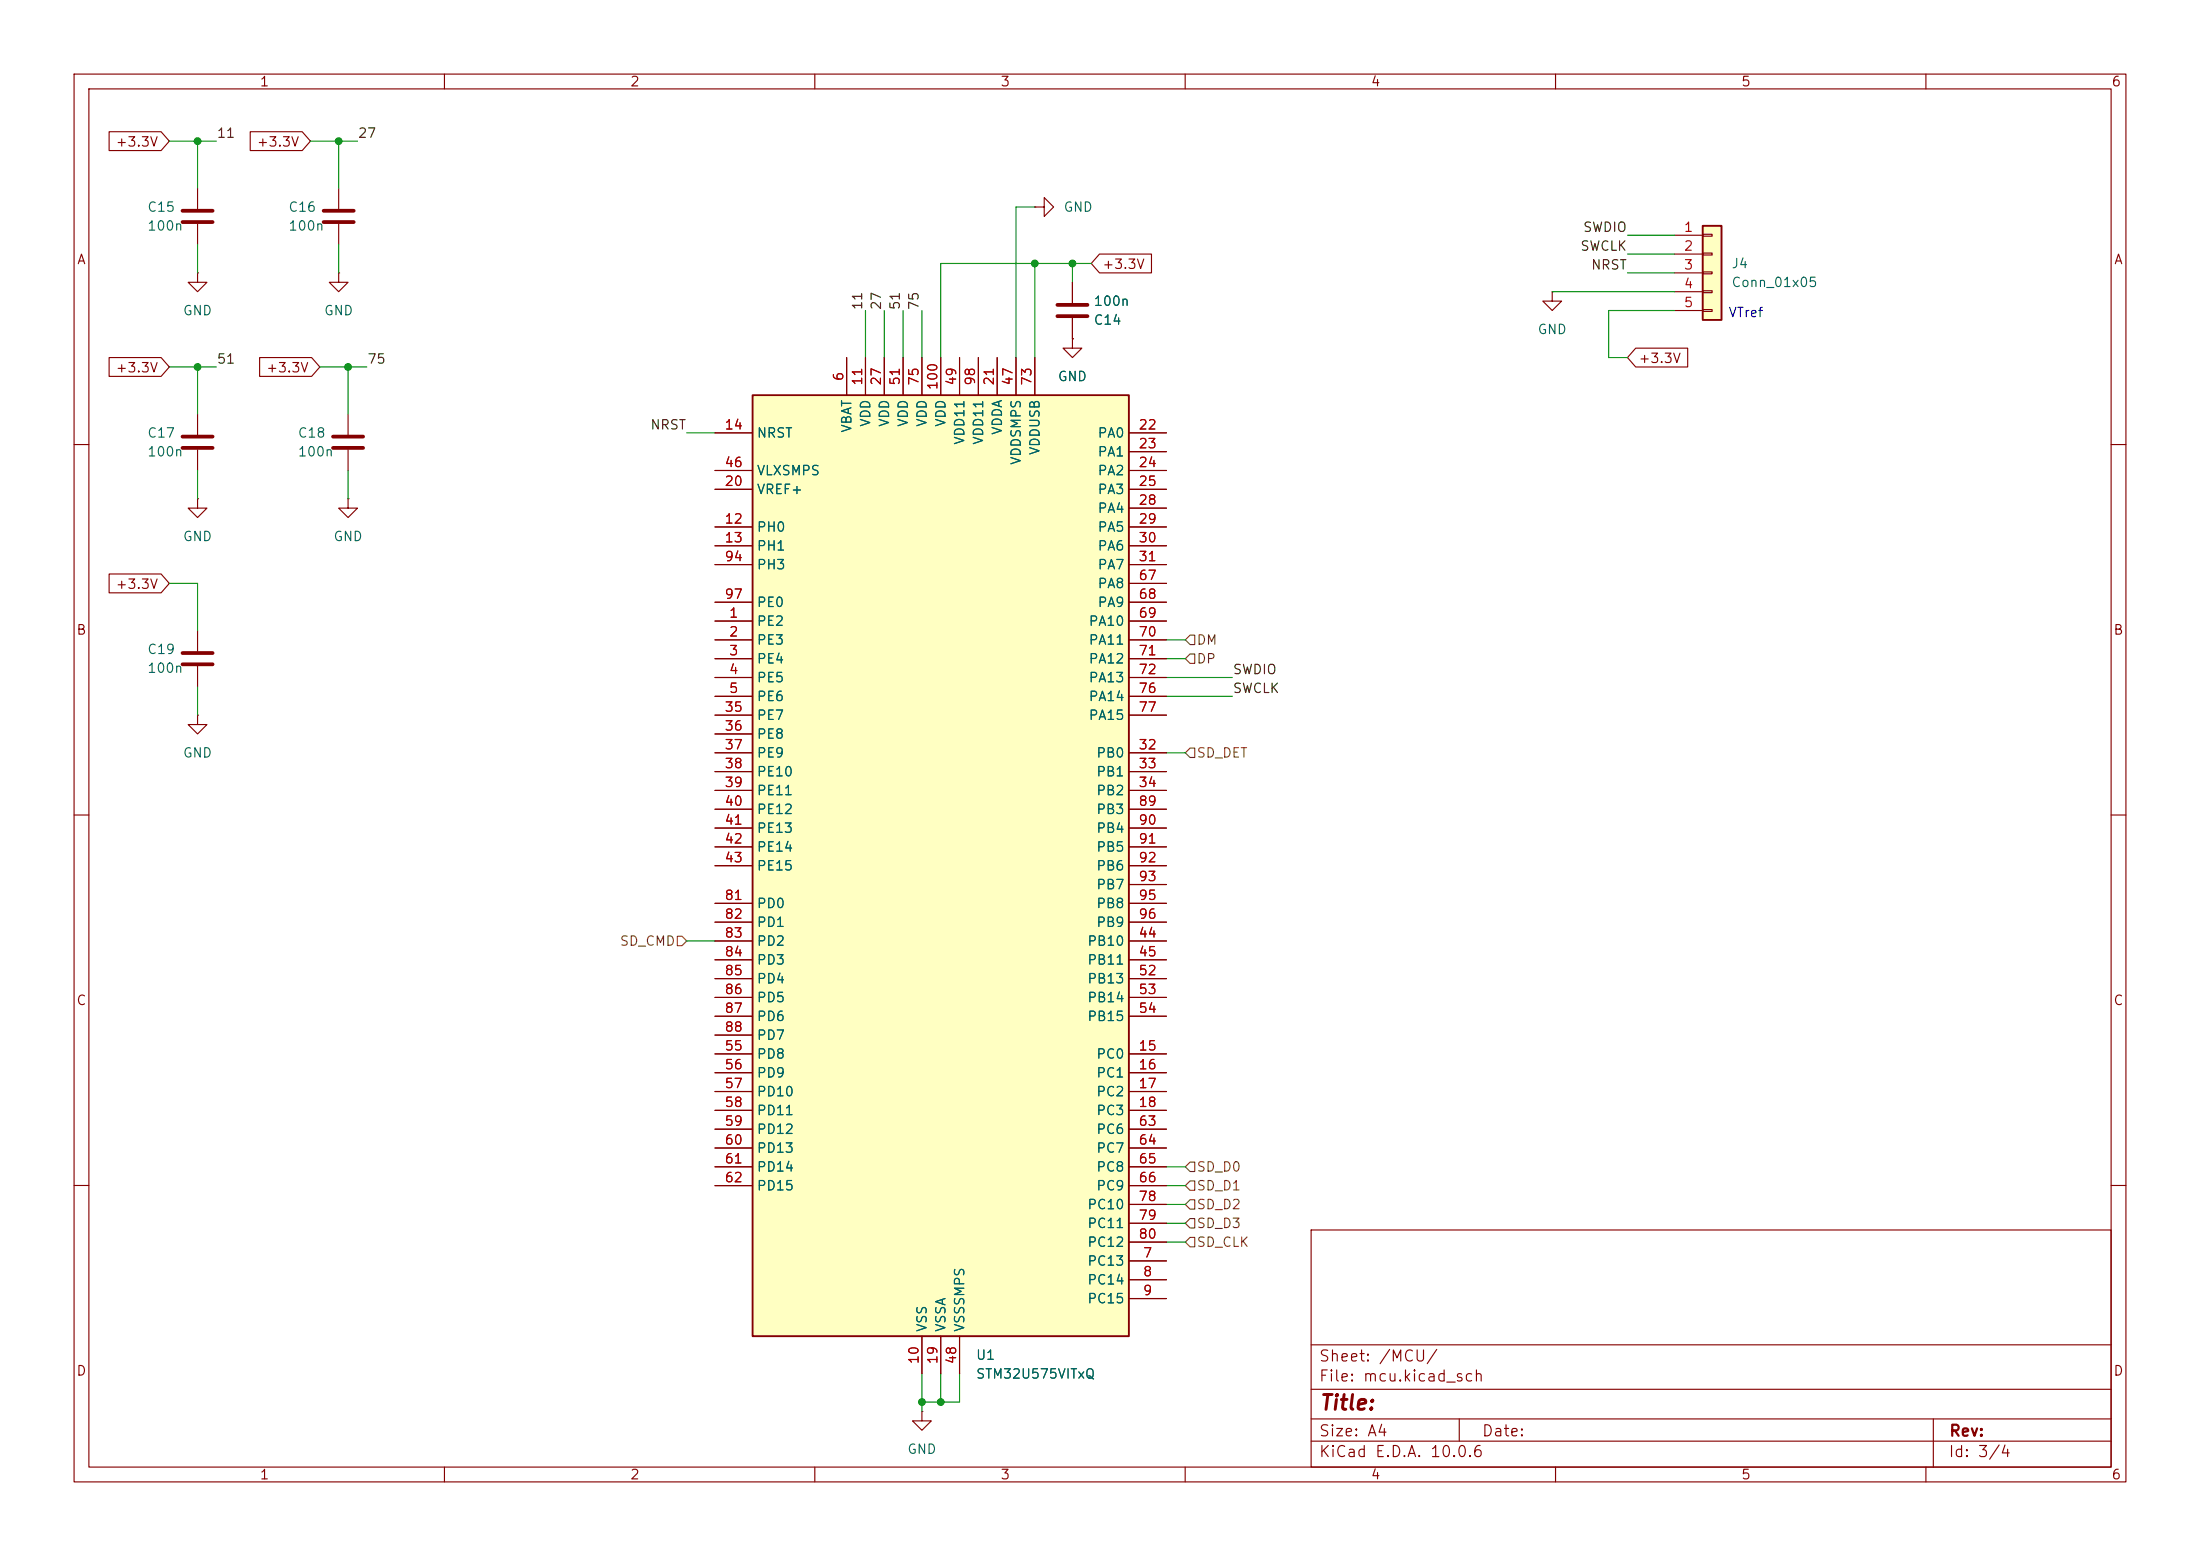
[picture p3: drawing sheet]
<svg xmlns="http://www.w3.org/2000/svg" width="297mm" height="210mm" viewBox="0 0 297 210" stroke-linecap="round" stroke-linejoin="round" font-family="sans-serif">
<g fill="none" stroke="#840000" stroke-width=".15">
<path d="M10 10h277v190h-277zM12 12h273v186h-273zM60 10v2M110 10v2M160 10v2M210 10v2M260 10v2M45.7 25.4v2.8M45.7 30.2v2.8M144.8 38.1v2.8M26.7 55.9v2.8M144.8 45.7v1.3h1.2l-1.2 1.3-1.3-1.3h1.3"/>
<path d="M144.8 45.7h.1M144.8 42.9v2.8M10 60h2M26.7 67.3v1.3h1.2l-1.2 1.3-1.3-1.3h1.3M26.7 67.3h.1M26.7 60.7v2.8M47 67.3v1.3h1.3l-1.3 1.3-1.3-1.3h1.3M47 67.3h.1M285 60h2M26.7 96.5v1.3h1.2l-1.2 1.3-1.3-1.3h1.3M26.7 96.5h.1M26.7 85.1v2.8"/>
<path d="M26.7 89.9v2.8M10 110h2M285 110h2M10 160h2M177 166h108v32h-108zM285 160h2M60 198v2M110 198v2M124.5 190.5v1.3h1.2l-1.2 1.2-1.3-1.2h1.3M124.5 190.5h.1M160 198v2M177 194.5h108"/>
<path d="M177 191.5h108M177 187.5h108M177 181.5h108M197 191.5v3M210 198v2M260 198v2M261 191.5v6.5"/>
</g>
<path d="M43.7 30h4.1M43.7 28.4h4.1M24.6 58.9h4.1M142.7 41.1h4.1M142.7 42.7h4.1M24.6 60.5h4.1M24.6 89.7h4.1M24.6 88.1h4.1" fill="none" stroke="#840000" stroke-width=".51"/>
<path d="M101.6 53.3h50.8v127h-50.8z" fill="#ffffc2"/>
<path d="M101.6 53.3h50.8v127h-50.8z" fill="none" stroke="#840000" stroke-width=".25"/>
<g fill="none" stroke="#840000" stroke-width=".15">
<path d="M26.7 36.8v1.3h1.2l-1.2 1.3-1.3-1.3h1.3M26.7 36.8h.1M26.7 25.4v2.8M26.7 30.2v2.8M45.7 36.8v1.3h1.3l-1.3 1.3-1.3-1.3h1.3M45.7 36.8h.1M139.7 27.9h1.3v-1.2l1.2 1.2-1.2 1.3v-1.3M139.7 27.9h.1M209.5 39.4v1.2h1.3l-1.3 1.3-1.2-1.3h1.2M209.5 39.4h.1M96.5 58.4h5.1M114.3 48.3v5"/>
<path d="M116.8 48.3v5M119.4 48.3v5M121.9 48.3v5M124.5 48.3v5M127 48.3v5M129.5 48.3v5M132.1 48.3v5M134.6 48.3v5M137.2 48.3v5M139.7 48.3v5M152.4 58.4h5.1M96.5 71.1h5.1"/>
<path d="M96.5 73.7h5.1M96.5 66h5.1M96.5 63.5h5.1M96.5 76.2h5.1M152.4 71.1h5.1M152.4 73.7h5.1M152.4 66h5.1M152.4 61h5.1M152.4 63.5h5.1M152.4 68.6h5.1M152.4 76.2h5.1M152.4 78.7h5.1"/>
<path d="M96.5 83.8h5.1M96.5 86.4h5.1M96.5 88.9h5.1M96.5 91.4h5.1M96.5 94h5.1M96.5 96.5h5.1M96.5 99.1h5.1M96.5 81.3h5.1M152.4 83.8h5.1M152.4 86.4h5.1M152.4 88.9h5.1M152.4 91.4h5.1"/>
<path d="M152.4 94h5.1M152.4 96.5h5.1M152.4 81.3h5.1M96.5 101.6h5.1M96.5 104.1h5.1M96.5 106.7h5.1M96.5 109.2h5.1M96.5 111.8h5.1M96.5 114.3h5.1M96.5 116.8h5.1M152.4 101.6h5.1M152.4 104.1h5.1"/>
<path d="M152.4 106.7h5.1M152.4 109.2h5.1M152.4 111.8h5.1M152.4 114.3h5.1M152.4 116.8h5.1M152.4 119.4h5.1M96.5 127h5.1M96.5 129.5h5.1M96.5 132.1h5.1M96.5 134.6h5.1M96.5 137.2h5.1M96.5 121.9h5.1"/>
<path d="M96.5 124.5h5.1M96.5 139.7h5.1M152.4 127h5.1M152.4 129.5h5.1M152.4 132.1h5.1M152.4 134.6h5.1M152.4 137.2h5.1M152.4 121.9h5.1M152.4 124.5h5.1M96.5 142.2h5.1M96.5 144.8h5.1M96.5 147.3h5.1"/>
<path d="M96.5 149.9h5.1M96.5 152.4h5.1M96.5 154.9h5.1M96.5 157.5h5.1M152.4 142.2h5.1M152.4 144.8h5.1M152.4 147.3h5.1M152.4 149.9h5.1M152.4 152.4h5.1M152.4 154.9h5.1M152.4 157.5h5.1M96.5 160h5.1"/>
<path d="M152.4 170.2h5.1M152.4 172.7h5.1M152.4 175.3h5.1M152.4 160h5.1M152.4 162.6h5.1M152.4 165.1h5.1M152.4 167.6h5.1M124.5 180.3v5.1M127 180.3v5.1M129.5 180.3v5.1"/>
</g>
<path d="M24.6 30h4.1M24.6 28.4h4.1" fill="none" stroke="#840000" stroke-width=".51"/>
<path d="M229.9 30.5h2.5v12.7h-2.5z" fill="#ffffc2"/>
<path d="M229.9 30.5h2.5v12.7h-2.5z" fill="none" stroke="#840000" stroke-width=".25"/>
<g fill="none" stroke="#840000" stroke-width=".15">
<path d="M14.7 17.8h7l1.2 1.3-1.2 1.2h-7zM33.8 17.8h7l1.1 1.3-1.1 1.2h-7zM144.8 38.1v2.8M148.4 34.3h7.1v2.5h-7.1l-1.1-1.2zM226.1 31.8h3.8M226.1 34.3h3.8M226.1 36.8h3.8M226.1 39.4h3.8M229.9 31.6h1.2v.3h-1.2zM229.9 34.2h1.2v.2h-1.2zM229.9 36.7h1.2v.3h-1.2zM229.9 39.2h1.2v.3h-1.2z"/>
<path d="M14.7 48.3h7l1.2 1.2-1.2 1.3h-7zM35 48.3h7.1l1.1 1.2-1.1 1.3h-7.1zM47 55.9v2.8M96.5 58.4h5.1M114.3 48.3v5M116.8 48.3v5M119.4 48.3v5M121.9 48.3v5M124.5 48.3v5M127 48.3v5M129.5 48.3v5M132.1 48.3v5"/>
<path d="M134.6 48.3v5M137.2 48.3v5M139.7 48.3v5M144.8 45.7h.1M144.8 42.9v2.8M152.4 58.4h5.1M220.8 47h7v2.5h-7l-1.1-1.2zM226.1 41.9h3.8M229.9 41.8h1.2v.2h-1.2zM14.7 77.5h7l1.2 1.2-1.2 1.3h-7zM47 60.7v2.8M96.5 71.1h5.1"/>
<path d="M96.5 73.7h5.1M96.5 66h5.1M96.5 63.5h5.1M96.5 76.2h5.1M152.4 71.1h5.1M152.4 73.7h5.1M152.4 66h5.1M152.4 61h5.1M152.4 63.5h5.1M152.4 68.6h5.1M152.4 76.2h5.1M152.4 78.7h5.1"/>
<path d="M96.5 83.8h5.1M96.5 86.4h5.1M96.5 88.9h5.1M96.5 91.4h5.1M96.5 94h5.1M96.5 96.5h5.1M96.5 99.1h5.1M96.5 81.3h5.1M152.4 83.8h5.1M152.4 86.4h5.1M152.4 88.9h5.1M152.4 91.4h5.1"/>
<path d="M152.4 94h5.1M152.4 96.5h5.1M152.4 81.3h5.1M96.5 101.6h5.1M96.5 104.1h5.1M96.5 106.7h5.1M96.5 109.2h5.1M96.5 111.8h5.1M96.5 114.3h5.1M96.5 116.8h5.1M152.4 101.6h5.1M152.4 104.1h5.1"/>
<path d="M152.4 106.7h5.1M152.4 109.2h5.1M152.4 111.8h5.1M152.4 114.3h5.1M152.4 116.8h5.1M152.4 119.4h5.1M96.5 127h5.1M96.5 129.5h5.1M96.5 132.1h5.1M96.5 134.6h5.1M96.5 137.2h5.1M96.5 121.9h5.1"/>
<path d="M96.5 124.5h5.1M96.5 139.7h5.1M152.4 127h5.1M152.4 129.5h5.1M152.4 132.1h5.1M152.4 134.6h5.1M152.4 137.2h5.1M152.4 121.9h5.1M152.4 124.5h5.1M96.5 142.2h5.1M96.5 144.8h5.1M96.5 147.3h5.1"/>
<path d="M96.5 149.9h5.1M96.5 152.4h5.1M96.5 154.9h5.1M96.5 157.5h5.1M152.4 142.2h5.1M152.4 144.8h5.1M152.4 147.3h5.1M152.4 149.9h5.1M152.4 152.4h5.1M152.4 154.9h5.1M152.4 157.5h5.1M96.5 160h5.1"/>
<path d="M152.4 170.2h5.1M152.4 172.7h5.1M152.4 175.3h5.1M152.4 160h5.1M152.4 162.6h5.1M152.4 165.1h5.1M152.4 167.6h5.1M124.5 180.3v5.1M127 180.3v5.1M129.5 180.3v5.1"/>
</g>
<path d="M45 58.9h4M45 60.5h4" fill="none" stroke="#840000" stroke-width=".51"/>
<path d="M160.7 88.3h.6v1.2h-.6l-.7-.6zM160.7 85.7h.6v1.3h-.6l-.7-.6zM160.7 101h.6v1.2h-.6l-.7-.6zM91.4 126.4h.7l.6 .6-.6 .6h-.7zM160.7 156.8h.6v1.3h-.6l-.7-.6zM160.7 159.4h.6v1.3h-.6l-.7-.7zM160.7 161.9h.6v1.3h-.6l-.7-.6zM160.7 164.5h.6v1.2h-.6l-.7-.6zM160.7 167h.6v1.3h-.6l-.7-.7z" fill="none" stroke="#725600" stroke-width=".15"/>
<g fill="none" stroke="#009600" stroke-width=".15">
<path d="M22.9 19.1h6.3M26.7 19.1v6.3M41.9 19.1h6.4M45.7 19.1v6.3M26.7 33v3.8M45.7 33v3.8M139.7 27.9h-2.5v20.4M139.7 35.6v12.7M144.8 35.6v2.5M147.3 35.6h-20.3v12.7M209.5 39.4h16.6M219.7 31.8h6.4"/>
<path d="M219.7 34.3h6.4M219.7 36.8h6.4M22.9 49.5h6.3M26.7 49.5v6.4M43.2 49.5h6.3M47 49.5v6.4M92.7 58.4h3.8M116.8 41.9v6.4M119.4 41.9v6.4M121.9 41.9v6.4M124.5 41.9v6.4M226.1 41.9h-8.9v6.4h2.5"/>
<path d="M22.9 78.7h3.8v6.4M26.7 63.5v3.8M47 63.5v3.8M26.7 92.7v3.8M157.5 91.4h8.9M157.5 94h8.9M157.5 88.9h2.5M157.5 86.4h2.5M157.5 101.6h2.5M92.7 127h3.8M157.5 157.5h2.5M157.5 165.1h2.5"/>
<path d="M157.5 162.6h2.5M157.5 160h2.5M157.5 167.6h2.5M124.5 185.4v5.1M127 185.4v3.8M129.5 185.4v3.8h-5"/>
</g>
<g fill="#009600" stroke="#009600" stroke-width=".14">
<circle cx="26.7" cy="49.5" r=".46"/>
<circle cx="47" cy="49.5" r=".46"/>
<circle cx="26.7" cy="19.1" r=".46"/>
<circle cx="45.7" cy="19.1" r=".46"/>
<circle cx="144.8" cy="35.6" r=".46"/>
<circle cx="139.7" cy="35.6" r=".46"/>
<circle cx="127" cy="189.2" r=".46"/>
<circle cx="124.5" cy="189.2" r=".46"/>
</g>
<text font-size="2" fill="#840000" x="178" y="190.8">Title:</text>
<g font-size="1.5" fill="#840000">
<text x="178" y="184.1">Sheet: /MCU/</text>
<text x="178" y="186.8">File: mcu.kicad_sch</text>
<text x="178" y="197">KiCad E.D.A. 10.0.6</text>
<text x="178" y="194.2">Size: A4</text>
<text x="200" y="194.2">Date:</text>
<text x="263" y="197">Id: 3/4</text>
<text x="263" y="194.2">Rev:</text>
</g>
<g font-size="1.3" fill="#840000">
<text x="35" y="12">1</text>
<text x="85" y="12">2</text>
<text x="135" y="12">3</text>
<text x="185" y="12">4</text>
<text x="235" y="12">5</text>
<text x="285" y="12">6</text>
<text x="15.5" y="20.1">+3.3V</text>
<text x="34.6" y="20.1">+3.3V</text>
<text x="10.3" y="36">A</text>
<text x="285.3" y="36">A</text>
<text x="148.7" y="36.6">+3.3V</text>
<text x="15.5" y="50.6">+3.3V</text>
<text x="35.8" y="50.6">+3.3V</text>
<text x="221.1" y="49.3">+3.3V</text>
<text x="15.5" y="79.8">+3.3V</text>
<text x="10.2" y="86">B</text>
<text x="285.2" y="86">B</text>
<text x="10.2" y="136">C</text>
<text x="285.2" y="136">C</text>
<text x="10.2" y="186">D</text>
<text x="285.2" y="186">D</text>
<text x="35" y="200">1</text>
<text x="85" y="200">2</text>
<text x="135" y="200">3</text>
<text x="185" y="200">4</text>
<text x="235" y="200">5</text>
<text x="285" y="200">6</text>
</g>
<g font-size="1.3" fill="#0f0f0f">
<text x="29.2" y="18.9">11</text>
<text x="48.2" y="18.9">27</text>
<text x="213.3" y="34.2">SWCLK</text>
<text x="213.6" y="31.6">SWDIO</text>
<text x="116.7" y="41.9" transform="rotate(-90 116.7 41.9)">11</text>
<text x="119.3" y="41.9" transform="rotate(-90 119.3 41.9)">27</text>
<text x="121.8" y="41.9" transform="rotate(-90 121.8 41.9)">51</text>
<text x="124.3" y="41.9" transform="rotate(-90 124.3 41.9)">75</text>
<text x="214.7" y="36.7">NRST</text>
<text x="29.2" y="49.4">51</text>
<text x="49.5" y="49.4">75</text>
<text x="87.7" y="58.3">NRST</text>
<text x="166.3" y="93.9">SWCLK</text>
<text x="166.3" y="91.3">SWDIO</text>
</g>
<g font-size="1.3" fill="#006464">
<text x="19.8" y="28.9">C15</text>
<text x="38.8" y="28.9">C16</text>
<text x="143.5" y="28.9">GND</text>
<text x="19.8" y="31.4">100n</text>
<text x="38.8" y="31.4">100n</text>
<text x="147.6" y="41.6">100n</text>
<text x="233.7" y="36.5">J4</text>
<text x="233.7" y="39.1">Conn_01x05</text>
<text x="24.6" y="42.9">GND</text>
<text x="43.7" y="42.9">GND</text>
<text x="147.6" y="44.1">C14</text>
<text x="207.5" y="45.4">GND</text>
<text x="142.7" y="51.8">GND</text>
<text x="19.8" y="59.4">C17</text>
<text x="40.1" y="59.4">C18</text>
<text x="102.1" y="59.4">NRST</text>
<text x="115.3" y="58.5" transform="rotate(-90 115.3 58.5)">VBAT</text>
<text x="117.8" y="57.7" transform="rotate(-90 117.8 57.7)">VDD</text>
<text x="120.3" y="57.7" transform="rotate(-90 120.3 57.7)">VDD</text>
<text x="122.9" y="57.7" transform="rotate(-90 122.9 57.7)">VDD</text>
<text x="125.4" y="57.7" transform="rotate(-90 125.4 57.7)">VDD</text>
<text x="128" y="57.7" transform="rotate(-90 128 57.7)">VDD</text>
<text x="135.6" y="58.8" transform="rotate(-90 135.6 58.8)">VDDA</text>
<text x="148.1" y="59.4">PA0</text>
<text x="19.8" y="61.9">100n</text>
<text x="40.1" y="61.9">100n</text>
<text x="102.1" y="64.5">VLXSMPS</text>
<text x="130.5" y="60.1" transform="rotate(-90 130.5 60.1)">VDD11</text>
<text x="133" y="60.1" transform="rotate(-90 133 60.1)">VDD11</text>
<text x="138.1" y="62.8" transform="rotate(-90 138.1 62.8)">VDDSMPS</text>
<text x="140.7" y="61.5" transform="rotate(-90 140.7 61.5)">VDDUSB</text>
<text x="148.1" y="61.9">PA1</text>
<text x="148.1" y="64.5">PA2</text>
<text x="102.1" y="67">VREF+</text>
<text x="148.1" y="67">PA3</text>
<text x="148.1" y="69.5">PA4</text>
<text x="24.6" y="73.4">GND</text>
<text x="44.9" y="73.4">GND</text>
<text x="102.1" y="72.1">PH0</text>
<text x="102.1" y="74.6">PH1</text>
<text x="102.1" y="77.2">PH3</text>
<text x="148.1" y="72.1">PA5</text>
<text x="148.1" y="74.6">PA6</text>
<text x="148.1" y="77.2">PA7</text>
<text x="102.1" y="82.2">PE0</text>
<text x="148.1" y="79.7">PA8</text>
<text x="148.1" y="82.2">PA9</text>
<text x="19.8" y="88.6">C19</text>
<text x="102.1" y="84.8">PE2</text>
<text x="102.1" y="87.3">PE3</text>
<text x="102.1" y="89.9">PE4</text>
<text x="146.9" y="84.8">PA10</text>
<text x="146.9" y="87.3">PA11</text>
<text x="146.9" y="89.9">PA12</text>
<text x="19.8" y="91.1">100n</text>
<text x="102.1" y="92.4">PE5</text>
<text x="102.1" y="94.9">PE6</text>
<text x="146.9" y="92.4">PA13</text>
<text x="146.9" y="94.9">PA14</text>
<text x="102.1" y="97.5">PE7</text>
<text x="102.1" y="100">PE8</text>
<text x="146.9" y="97.5">PA15</text>
<text x="24.6" y="102.6">GND</text>
<text x="102.1" y="102.6">PE9</text>
<text x="102.1" y="105.1">PE10</text>
<text x="102.1" y="107.6">PE11</text>
<text x="147.9" y="102.6">PB0</text>
<text x="147.9" y="105.1">PB1</text>
<text x="147.9" y="107.6">PB2</text>
<text x="102.1" y="110.2">PE12</text>
<text x="102.1" y="112.7">PE13</text>
<text x="147.9" y="110.2">PB3</text>
<text x="147.9" y="112.7">PB4</text>
<text x="102.1" y="115.3">PE14</text>
<text x="102.1" y="117.8">PE15</text>
<text x="147.9" y="115.3">PB5</text>
<text x="147.9" y="117.8">PB6</text>
<text x="102.1" y="122.9">PD0</text>
<text x="102.1" y="125.4">PD1</text>
<text x="147.9" y="120.3">PB7</text>
<text x="147.9" y="122.9">PB8</text>
<text x="147.9" y="125.4">PB9</text>
<text x="102.1" y="128">PD2</text>
<text x="102.1" y="130.5">PD3</text>
<text x="146.7" y="128">PB10</text>
<text x="146.7" y="130.5">PB11</text>
<text x="102.1" y="133">PD4</text>
<text x="102.1" y="135.6">PD5</text>
<text x="146.7" y="133">PB13</text>
<text x="146.7" y="135.6">PB14</text>
<text x="102.1" y="143.2">PD8</text>
<text x="102.1" y="138.1">PD6</text>
<text x="102.1" y="140.7">PD7</text>
<text x="146.7" y="138.1">PB15</text>
<text x="147.9" y="143.2">PC0</text>
<text x="102.1" y="145.7">PD9</text>
<text x="102.1" y="148.3">PD10</text>
<text x="147.9" y="145.7">PC1</text>
<text x="147.9" y="148.3">PC2</text>
<text x="102.1" y="150.8">PD11</text>
<text x="102.1" y="153.4">PD12</text>
<text x="102.1" y="155.9">PD13</text>
<text x="147.9" y="150.8">PC3</text>
<text x="147.9" y="153.4">PC6</text>
<text x="147.9" y="155.9">PC7</text>
<text x="102.1" y="158.4">PD14</text>
<text x="102.1" y="161">PD15</text>
<text x="147.9" y="158.4">PC8</text>
<text x="147.9" y="161">PC9</text>
<text x="146.7" y="163.5">PC10</text>
<text x="146.7" y="166.1">PC11</text>
<text x="146.7" y="171.1">PC13</text>
<text x="146.7" y="173.7">PC14</text>
<text x="146.7" y="168.6">PC12</text>
<text x="125.4" y="179.9" transform="rotate(-90 125.4 179.9)">VSS</text>
<text x="128" y="179.9" transform="rotate(-90 128 179.9)">VSSA</text>
<text x="130.5" y="179.9" transform="rotate(-90 130.5 179.9)">VSSSMPS</text>
<text x="146.7" y="176.2">PC15</text>
<text x="131.7" y="183.8">U1</text>
<text x="131.7" y="186.4">STM32U575VITxQ</text>
<text x="122.4" y="196.5">GND</text>
</g>
<g font-size="1.3" fill="#a90000">
<text x="227.2" y="31.6">1</text>
<text x="227.2" y="34.2">2</text>
<text x="227.2" y="36.7">3</text>
<text x="227.2" y="39.2">4</text>
<text x="227.2" y="41.8">5</text>
<text x="114.2" y="51.5" transform="rotate(-90 114.2 51.5)">6</text>
<text x="116.7" y="52.1" transform="rotate(-90 116.7 52.1)">11</text>
<text x="119.2" y="52.1" transform="rotate(-90 119.2 52.1)">27</text>
<text x="121.8" y="52.1" transform="rotate(-90 121.8 52.1)">51</text>
<text x="124.3" y="52.1" transform="rotate(-90 124.3 52.1)">75</text>
<text x="126.9" y="52.7" transform="rotate(-90 126.9 52.7)">100</text>
<text x="129.4" y="52.1" transform="rotate(-90 129.4 52.1)">49</text>
<text x="131.9" y="52.1" transform="rotate(-90 131.9 52.1)">98</text>
<text x="134.5" y="52.1" transform="rotate(-90 134.5 52.1)">21</text>
<text x="137" y="52.1" transform="rotate(-90 137 52.1)">47</text>
<text x="139.6" y="52.1" transform="rotate(-90 139.6 52.1)">73</text>
<text x="97.7" y="58.3">14</text>
<text x="153.6" y="58.3">22</text>
<text x="97.7" y="65.9">20</text>
<text x="97.7" y="63.4">46</text>
<text x="153.6" y="60.8">23</text>
<text x="153.6" y="63.4">24</text>
<text x="153.6" y="65.9">25</text>
<text x="97.7" y="71">12</text>
<text x="153.6" y="68.4">28</text>
<text x="153.6" y="71">29</text>
<text x="97.7" y="73.5">13</text>
<text x="97.7" y="76.1">94</text>
<text x="153.6" y="73.5">30</text>
<text x="153.6" y="76.1">31</text>
<text x="97.7" y="81.1">97</text>
<text x="98.3" y="83.7">1</text>
<text x="153.6" y="78.6">67</text>
<text x="153.6" y="81.1">68</text>
<text x="153.6" y="83.7">69</text>
<text x="98.3" y="86.2">2</text>
<text x="98.3" y="88.8">3</text>
<text x="153.6" y="86.2">70</text>
<text x="153.6" y="88.8">71</text>
<text x="98.3" y="91.3">4</text>
<text x="98.3" y="93.8">5</text>
<text x="153.6" y="91.3">72</text>
<text x="153.6" y="93.8">76</text>
<text x="97.7" y="96.4">35</text>
<text x="97.7" y="98.9">36</text>
<text x="97.7" y="101.5">37</text>
<text x="153.6" y="101.5">32</text>
<text x="153.6" y="96.4">77</text>
<text x="97.7" y="104">38</text>
<text x="97.7" y="106.5">39</text>
<text x="153.6" y="104">33</text>
<text x="153.6" y="106.5">34</text>
<text x="97.7" y="109.1">40</text>
<text x="97.7" y="111.6">41</text>
<text x="153.6" y="109.1">89</text>
<text x="153.6" y="111.6">90</text>
<text x="97.7" y="114.2">42</text>
<text x="97.7" y="116.7">43</text>
<text x="153.6" y="114.2">91</text>
<text x="153.6" y="116.7">92</text>
<text x="153.6" y="119.2">93</text>
<text x="97.7" y="121.8">81</text>
<text x="97.7" y="124.3">82</text>
<text x="153.6" y="121.8">95</text>
<text x="153.6" y="124.3">96</text>
<text x="97.7" y="126.9">83</text>
<text x="97.7" y="129.4">84</text>
<text x="97.7" y="131.9">85</text>
<text x="153.6" y="126.9">44</text>
<text x="153.6" y="129.4">45</text>
<text x="153.6" y="131.9">52</text>
<text x="97.7" y="134.5">86</text>
<text x="97.7" y="137">87</text>
<text x="153.6" y="134.5">53</text>
<text x="153.6" y="137">54</text>
<text x="97.7" y="142.1">55</text>
<text x="97.7" y="139.6">88</text>
<text x="153.6" y="142.1">15</text>
<text x="97.7" y="144.6">56</text>
<text x="97.7" y="147.2">57</text>
<text x="97.7" y="149.7">58</text>
<text x="153.6" y="144.6">16</text>
<text x="153.6" y="147.2">17</text>
<text x="153.6" y="149.7">18</text>
<text x="97.7" y="152.3">59</text>
<text x="97.7" y="154.8">60</text>
<text x="153.6" y="152.3">63</text>
<text x="153.6" y="154.8">64</text>
<text x="97.7" y="157.3">61</text>
<text x="97.7" y="159.9">62</text>
<text x="153.6" y="157.3">65</text>
<text x="153.6" y="159.9">66</text>
<text x="153.6" y="162.4">78</text>
<text x="153.6" y="165">79</text>
<text x="153.6" y="167.5">80</text>
<text x="154.2" y="170">7</text>
<text x="154.2" y="172.6">8</text>
<text x="154.2" y="175.1">9</text>
<text x="124.3" y="184.2" transform="rotate(-90 124.3 184.2)">10</text>
<text x="126.9" y="184.2" transform="rotate(-90 126.9 184.2)">19</text>
<text x="129.4" y="184.2" transform="rotate(-90 129.4 184.2)">48</text>
</g>
<text font-size="1.3" fill="#0000c2" x="233.3" y="43.1">VTref</text>
<g font-size="1.3" fill="#725600">
<text x="161.5" y="89.9">DP</text>
<text x="161.5" y="87.3">DM</text>
<text x="161.5" y="102.6">SD_DET</text>
<text x="83.6" y="128">SD_CMD</text>
<text x="161.5" y="158.4">SD_D0</text>
<text x="161.5" y="161">SD_D1</text>
<text x="161.5" y="163.5">SD_D2</text>
<text x="161.5" y="166.1">SD_D3</text>
<text x="161.5" y="168.6">SD_CLK</text>
</g>
</svg>
